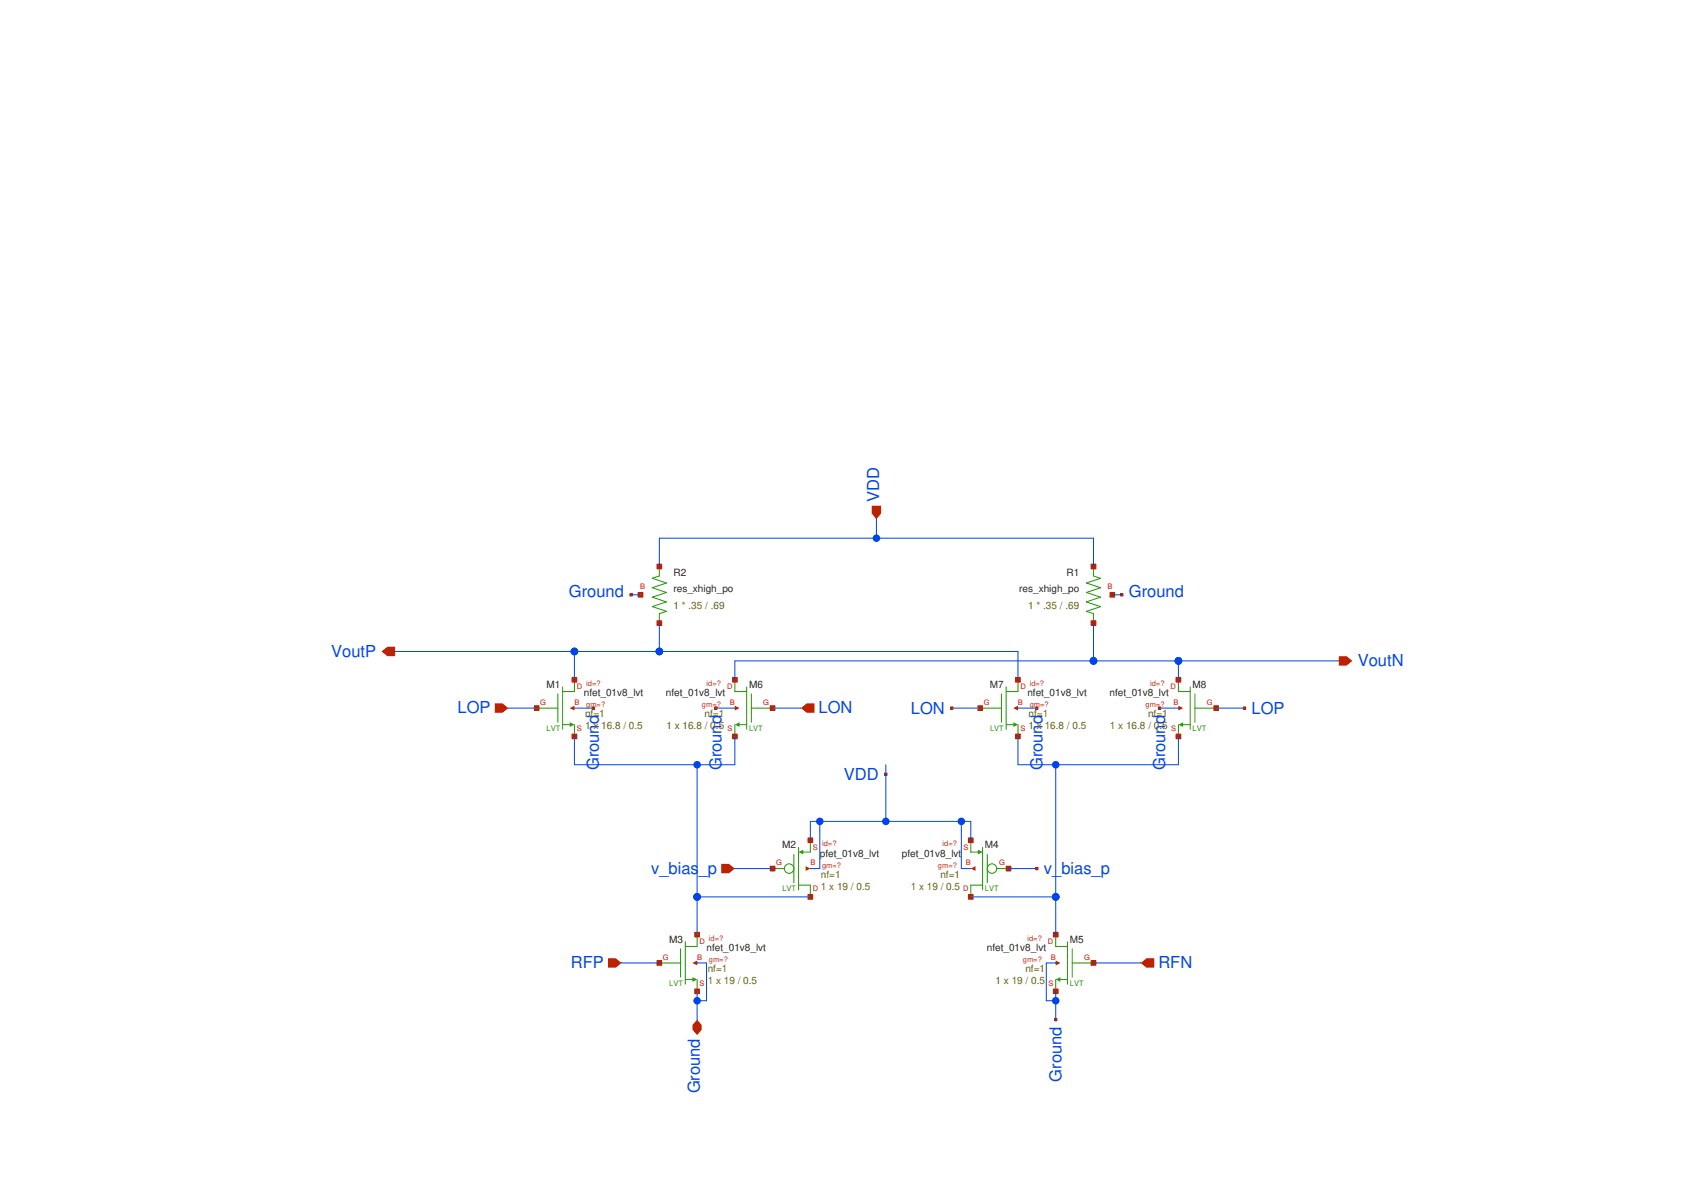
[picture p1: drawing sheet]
<svg xmlns="http://www.w3.org/2000/svg" width="297mm" height="210mm" viewBox="0 0 297 210" stroke-linecap="round" stroke-linejoin="round" font-family="sans-serif">
<path d="M98.2 119.8v7.5M100.2 118.6v2.1h-2M93.7 123.6h3.7M97.4 121.1v4.9M98.2 126.4h1.2M100.2 126.4v2.1" fill="none" stroke="#229800" stroke-width=".17"/>
<path d="M99.4 126l.8 .4-.8 .4z" fill="#229800"/>
<path d="M134.8 151.6h2.1M138.5 149.1v4.9M139.4 147.8v7.5M139.4 154.4h2v2.1M141.4 146.6v2.1h-1.2" fill="none" stroke="#229800" stroke-width=".17"/>
<path d="M139.4 148.7l.8-.4v.8z" fill="#229800"/>
<g fill="none" stroke="#229800" stroke-width=".17">
<path d="M128.2 118.6v2.1h2.1M130.3 119.8v7.5M128.2 126.4v2.1M129.1 126.4h1.2M131.1 123.6h3.7M131.1 121.1v4.9"/>
<circle cx="137.7" cy="151.6" r=".82"/>
</g>
<path d="M128.2 126.4l.9-.4v.8z" fill="#229800"/>
<path d="M175.6 119.8v7.5M177.7 118.6v2.1h-2.1M171.1 123.6h3.7M174.8 121.1v4.9M175.6 126.4h1.2M177.7 126.4v2.1" fill="none" stroke="#229800" stroke-width=".17"/>
<path d="M176.8 126l.9 .4-.9 .4z" fill="#229800"/>
<path d="M205.7 118.6v2.1h2M207.7 119.8v7.5M205.7 126.4v2.1M206.5 126.4h1.2M208.5 123.6h3.7M208.5 121.1v4.9" fill="none" stroke="#229800" stroke-width=".17"/>
<path d="M205.7 126.4l.8-.4v.8z" fill="#229800"/>
<path d="M115.1 168h3.7M118.8 165.6v4.9M119.6 164.3v7.4M119.6 170.9h1.2M121.7 163.1v2h-2.1M121.7 170.9v2.1" fill="none" stroke="#229800" stroke-width=".17"/>
<path d="M120.8 170.5l.9 .4-.9 .4z" fill="#229800"/>
<path d="M169.4 146.6v2.1h1.3M171.5 147.8v7.5M171.5 154.4h-2.1v2.1M172.3 149.1v4.9M174 151.6h2" fill="none" stroke="#229800" stroke-width=".17"/>
<path d="M170.7 148.3l.8 .4-.8 .4z" fill="#229800"/>
<g fill="none" stroke="#229800" stroke-width=".17">
<path d="M184.2 163.1v2h2.1M184.2 170.9v2.1M185.1 170.9h1.2M186.3 164.3v7.4M187.1 168h3.7M187.1 165.6v4.9"/>
<circle cx="173.1" cy="151.6" r=".82"/>
</g>
<path d="M184.2 170.9l.9-.4v.8z" fill="#229800"/>
<path d="M115.1 98.8v1.7l-1.3 .4 2.5 .8-2.5 .9 2.5 .8-2.5 .8 2.5 .8-2.5 .8 2.5 .9-1.2 .4v1.6M190.8 98.8v1.7l1.3 .4-2.5 .8 2.5 .9-2.5 .8 2.5 .8-2.5 .8 2.5 .8-2.5 .9 1.2 .4v1.6" fill="none" stroke="#229800" stroke-width=".17"/>
<path d="M125.9 150.7h1.3l1 .9-1 .8h-1.3z" fill="#ba2200"/>
<path d="M128.2 151.6h.1" fill="none" stroke="#ba2200" stroke-width=".17"/>
<path d="M106.1 167.2h1.4l1 .8-1 .8h-1.4z" fill="#ba2200"/>
<path d="M108.5 168h.1" fill="none" stroke="#ba2200" stroke-width=".17"/>
<path d="M199.1 168l1-.8h1.3v1.6h-1.3z" fill="#ba2200"/>
<path d="M199.1 168h.1" fill="none" stroke="#ba2200" stroke-width=".17"/>
<path d="M86.4 122.7h1.3l1 .9-1 .8h-1.3z" fill="#ba2200"/>
<path d="M88.7 123.6h.1" fill="none" stroke="#ba2200" stroke-width=".17"/>
<path d="M139.8 123.6l1-.9h1.3v1.7h-1.3z" fill="#ba2200"/>
<path d="M139.8 123.6h.1" fill="none" stroke="#ba2200" stroke-width=".17"/>
<path d="M66.6 113.7l1-.9h1.4v1.7h-1.4z" fill="#ba2200"/>
<path d="M69 113.7h.1" fill="none" stroke="#ba2200" stroke-width=".17"/>
<path d="M233.7 114.5h1.3l1 .8-1 .8h-1.3z" fill="#ba2200"/>
<path d="M233.7 115.3h.1" fill="none" stroke="#ba2200" stroke-width=".17"/>
<path d="M121.7 177.9l.8 .9v.9l-.8 .9-.8-.9v-.9z" fill="#ba2200"/>
<path d="M121.7 177.9h.1" fill="none" stroke="#ba2200" stroke-width=".17"/>
<path d="M152.1 88.2h1.7v1.4l-.8 1-.9-1z" fill="#ba2200"/>
<path d="M153 90.6h.1" fill="none" stroke="#ba2200" stroke-width=".17"/>
<path d="M180.7 151.3h.5v.5h-.5z" fill="none" stroke="#ba2200" stroke-width=".17"/>
<g fill="#ba2200">
<path d="M180.7 151.3h.5v.5h-.5z"/>
<path d="M99.4 123.6l.8-.5v.9z"/>
</g>
<path d="M99.8 118.2h.9v.8h-.9z" fill="none" stroke="#ba2200" stroke-width=".17"/>
<path d="M99.8 118.2h.9v.8h-.9z" fill="#ba2200"/>
<path d="M93.2 123.1h.9v.9h-.9z" fill="none" stroke="#ba2200" stroke-width=".17"/>
<path d="M93.2 123.1h.9v.9h-.9z" fill="#ba2200"/>
<path d="M99.8 128.1h.9v.8h-.9z" fill="none" stroke="#ba2200" stroke-width=".17"/>
<path d="M99.8 128.1h.9v.8h-.9z" fill="#ba2200"/>
<path d="M100.2 123.6h.1" fill="none" stroke="#ba2200" stroke-width=".17"/>
<path d="M140.6 151.1l.8 .5-.8 .4z" fill="#ba2200"/>
<path d="M141 156.1h.8v.8h-.8z" fill="none" stroke="#ba2200" stroke-width=".17"/>
<path d="M141 156.1h.8v.8h-.8z" fill="#ba2200"/>
<path d="M134.4 151.1h.8v.9h-.8z" fill="none" stroke="#ba2200" stroke-width=".17"/>
<path d="M134.4 151.1h.8v.9h-.8z" fill="#ba2200"/>
<path d="M141 146.2h.8v.8h-.8z" fill="none" stroke="#ba2200" stroke-width=".17"/>
<path d="M141 146.2h.8v.8h-.8z" fill="#ba2200"/>
<path d="M141.4 151.6h.1" fill="none" stroke="#ba2200" stroke-width=".17"/>
<path d="M128.2 123.1l.9 .5-.9 .4z" fill="#ba2200"/>
<path d="M127.8 118.2h.9v.8h-.9z" fill="none" stroke="#ba2200" stroke-width=".17"/>
<path d="M127.8 118.2h.9v.8h-.9z" fill="#ba2200"/>
<path d="M134.4 123.1h.8v.9h-.8z" fill="none" stroke="#ba2200" stroke-width=".17"/>
<path d="M134.4 123.1h.8v.9h-.8z" fill="#ba2200"/>
<path d="M127.8 128.1h.9v.8h-.9z" fill="none" stroke="#ba2200" stroke-width=".17"/>
<path d="M127.8 128.1h.9v.8h-.9z" fill="#ba2200"/>
<path d="M128.2 123.6h.1" fill="none" stroke="#ba2200" stroke-width=".17"/>
<path d="M154.4 134.9h.4v.4h-.4z" fill="none" stroke="#ba2200" stroke-width=".17"/>
<path d="M154.4 134.9h.4v.4h-.4z" fill="#ba2200"/>
<path d="M184 177.7h.5v.4h-.5z" fill="none" stroke="#ba2200" stroke-width=".17"/>
<path d="M184 177.7h.5v.4h-.5z" fill="#ba2200"/>
<path d="M103.3 123.3h.4v.5h-.4z" fill="none" stroke="#ba2200" stroke-width=".17"/>
<path d="M103.3 123.3h.4v.5h-.4z" fill="#ba2200"/>
<path d="M124.7 123.3h.5v.5h-.5z" fill="none" stroke="#ba2200" stroke-width=".17"/>
<path d="M124.7 123.3h.5v.5h-.5z" fill="#ba2200"/>
<path d="M109.9 103.6h.4v.4h-.4z" fill="none" stroke="#ba2200" stroke-width=".17"/>
<path d="M109.9 103.6h.4v.4h-.4z" fill="#ba2200"/>
<path d="M195.6 103.6h.4v.4h-.4z" fill="none" stroke="#ba2200" stroke-width=".17"/>
<g fill="#ba2200">
<path d="M195.6 103.6h.4v.4h-.4z"/>
<path d="M176.8 123.6l.9-.5v.9z"/>
</g>
<path d="M177.2 118.2h.9v.8h-.9z" fill="none" stroke="#ba2200" stroke-width=".17"/>
<path d="M177.2 118.2h.9v.8h-.9z" fill="#ba2200"/>
<path d="M170.7 123.1h.8v.9h-.8z" fill="none" stroke="#ba2200" stroke-width=".17"/>
<path d="M170.7 123.1h.8v.9h-.8z" fill="#ba2200"/>
<path d="M177.2 128.1h.9v.8h-.9z" fill="none" stroke="#ba2200" stroke-width=".17"/>
<path d="M177.2 128.1h.9v.8h-.9z" fill="#ba2200"/>
<path d="M177.6 123.6h.1" fill="none" stroke="#ba2200" stroke-width=".17"/>
<path d="M205.7 123.1l.8 .5-.8 .4z" fill="#ba2200"/>
<path d="M205.2 118.2h.9v.8h-.9z" fill="none" stroke="#ba2200" stroke-width=".17"/>
<path d="M205.2 118.2h.9v.8h-.9z" fill="#ba2200"/>
<path d="M211.8 123.1h.9v.9h-.9z" fill="none" stroke="#ba2200" stroke-width=".17"/>
<path d="M211.8 123.1h.9v.9h-.9z" fill="#ba2200"/>
<path d="M205.2 128.1h.9v.8h-.9z" fill="none" stroke="#ba2200" stroke-width=".17"/>
<path d="M205.2 128.1h.9v.8h-.9z" fill="#ba2200"/>
<path d="M205.6 123.6h.1" fill="none" stroke="#ba2200" stroke-width=".17"/>
<path d="M180.7 123.3h.5v.5h-.5z" fill="none" stroke="#ba2200" stroke-width=".17"/>
<path d="M180.7 123.3h.5v.5h-.5z" fill="#ba2200"/>
<path d="M202.2 123.3h.4v.5h-.4z" fill="none" stroke="#ba2200" stroke-width=".17"/>
<g fill="#ba2200">
<path d="M202.2 123.3h.4v.5h-.4z"/>
<path d="M120.8 168l.9-.4v.8z"/>
</g>
<path d="M121.2 162.7h.9v.8h-.9z" fill="none" stroke="#ba2200" stroke-width=".17"/>
<path d="M121.2 162.7h.9v.8h-.9z" fill="#ba2200"/>
<path d="M114.7 167.6h.8v.8h-.8z" fill="none" stroke="#ba2200" stroke-width=".17"/>
<path d="M114.7 167.6h.8v.8h-.8z" fill="#ba2200"/>
<path d="M121.2 172.6h.9v.8h-.9z" fill="none" stroke="#ba2200" stroke-width=".17"/>
<path d="M121.2 172.6h.9v.8h-.9z" fill="#ba2200"/>
<path d="M121.6 168h.1" fill="none" stroke="#ba2200" stroke-width=".17"/>
<path d="M169.4 151.6l.8-.5v.9z" fill="#ba2200"/>
<path d="M169 156.1h.8v.8h-.8z" fill="none" stroke="#ba2200" stroke-width=".17"/>
<path d="M169 156.1h.8v.8h-.8z" fill="#ba2200"/>
<path d="M175.6 151.1h.8v.9h-.8z" fill="none" stroke="#ba2200" stroke-width=".17"/>
<path d="M175.6 151.1h.8v.9h-.8z" fill="#ba2200"/>
<path d="M169 146.2h.8v.8h-.8z" fill="none" stroke="#ba2200" stroke-width=".17"/>
<path d="M169 146.2h.8v.8h-.8z" fill="#ba2200"/>
<path d="M169.4 151.6h.1" fill="none" stroke="#ba2200" stroke-width=".17"/>
<path d="M165.9 123.3h.4v.5h-.4z" fill="none" stroke="#ba2200" stroke-width=".17"/>
<path d="M165.9 123.3h.4v.5h-.4z" fill="#ba2200"/>
<path d="M217 123.3h.4v.5h-.4z" fill="none" stroke="#ba2200" stroke-width=".17"/>
<g fill="#ba2200">
<path d="M217 123.3h.4v.5h-.4z"/>
<path d="M184.2 167.6l.9 .4-.9 .4z"/>
</g>
<path d="M183.8 162.7h.9v.8h-.9z" fill="none" stroke="#ba2200" stroke-width=".17"/>
<path d="M183.8 162.7h.9v.8h-.9z" fill="#ba2200"/>
<path d="M190.4 167.6h.8v.8h-.8z" fill="none" stroke="#ba2200" stroke-width=".17"/>
<path d="M190.4 167.6h.8v.8h-.8z" fill="#ba2200"/>
<path d="M183.8 172.6h.9v.8h-.9z" fill="none" stroke="#ba2200" stroke-width=".17"/>
<path d="M183.8 172.6h.9v.8h-.9z" fill="#ba2200"/>
<path d="M184.2 168h.1" fill="none" stroke="#ba2200" stroke-width=".17"/>
<path d="M114.7 108.3h.8v.8h-.8z" fill="none" stroke="#ba2200" stroke-width=".17"/>
<path d="M114.7 108.3h.8v.8h-.8z" fill="#ba2200"/>
<path d="M114.7 98.4h.8v.9h-.8z" fill="none" stroke="#ba2200" stroke-width=".17"/>
<path d="M114.7 98.4h.8v.9h-.8z" fill="#ba2200"/>
<path d="M111.4 103.4h.8v.8h-.8z" fill="none" stroke="#ba2200" stroke-width=".17"/>
<path d="M111.4 103.4h.8v.8h-.8z" fill="#ba2200"/>
<path d="M190.4 108.3h.8v.8h-.8z" fill="none" stroke="#ba2200" stroke-width=".17"/>
<path d="M190.4 108.3h.8v.8h-.8z" fill="#ba2200"/>
<path d="M190.4 98.4h.8v.9h-.8z" fill="none" stroke="#ba2200" stroke-width=".17"/>
<path d="M190.4 98.4h.8v.9h-.8z" fill="#ba2200"/>
<path d="M193.7 103.4h.8v.8h-.8z" fill="none" stroke="#ba2200" stroke-width=".17"/>
<path d="M193.7 103.4h.8v.8h-.8z" fill="#ba2200"/>
<g fill="none" stroke="#0044ed" stroke-width=".17">
<path d="M115.1 98.8v-4.9h75.7v4.9M153 90.6v3.3M69 113.7h108.7v4.9M100.2 113.7v4.9M110.1 103.8h1.7M115.1 108.7v5M190.8 108.7v6.6M194.1 103.8h1.7M205.7 115.3v3.3M233.7 115.3h-105.5v3.3M88.7 123.6h5M100.2 123.6h3.3"/>
<path d="M100.2 128.5v4.9h28v-4.9M121.7 133.4v29.7M125 123.6h3.2M134.8 123.6h5M154.6 133.4v9.9M166.1 123.6h5M177.7 123.6h3.3M177.7 128.5v4.9h28v-4.9M184.2 133.4v29.7M202.4 123.6h3.3M212.2 123.6h5M121.7 156.5h19.7"/>
<path d="M128.2 151.6h6.6M141.4 146.6v-3.3h28v3.3M143.1 143.3v8.3h-1.7M167.8 143.3v8.3h1.6M169.4 156.5h14.8M176 151.6h5M108.5 168h6.6M121.7 173v4.9M121.7 168h1.6v6.6h-1.6M184.2 173v4.9M184.2 168h-1.6v6.6h1.6M190.8 168h8.3"/>
</g>
<g fill="#0044ed">
<path d="M99.8 113.2a.66 .66 0 0 1 .7-.1 .66 .66 0 0 1 .4 .6h-.7h.7a.66 .66 0 0 1-.9 .6 .66 .66 0 0 1-.2-1.1z"/>
<path d="M114.6 113.2a.66 .66 0 0 1 .7-.1 .66 .66 0 0 1 .4 .6h-.6h.6a.66 .66 0 0 1-.9 .6 .66 .66 0 0 1-.2-1.1z"/>
<path d="M121.2 133a.66 .66 0 0 1 .7-.2 .66 .66 0 0 1 .4 .6h-.6h.6a.66 .66 0 0 1-.9 .6 .66 .66 0 0 1-.2-1z"/>
<path d="M121.2 156a.66 .66 0 0 1 .7-.1 .66 .66 0 0 1 .4 .6h-.6h.6a.66 .66 0 0 1-.9 .6 .66 .66 0 0 1-.2-1.1z"/>
<path d="M190.4 114.9a.66 .66 0 0 1 .7-.2 .66 .66 0 0 1 .4 .6h-.7h.7a.66 .66 0 0 1-.9 .6 .66 .66 0 0 1-.2-1z"/>
<path d="M121.2 174.1a.66 .66 0 0 1 .7-.1 .66 .66 0 0 1 .4 .6h-.6h.6a.66 .66 0 0 1-.9 .6 .66 .66 0 0 1-.2-1.1z"/>
<path d="M152.5 93.4a.66 .66 0 0 1 .7-.1 .66 .66 0 0 1 .4 .6h-.6h.6a.66 .66 0 0 1-.9 .6 .66 .66 0 0 1-.2-1.1z"/>
<path d="M183.8 133a.66 .66 0 0 1 .7-.2 .66 .66 0 0 1 .4 .6h-.7h.7a.66 .66 0 0 1-.9 .6 .66 .66 0 0 1-.2-1z"/>
<path d="M183.8 156a.66 .66 0 0 1 .7-.1 .66 .66 0 0 1 .4 .6h-.7h.7a.66 .66 0 0 1-.9 .6 .66 .66 0 0 1-.2-1.1z"/>
<path d="M205.2 114.9a.66 .66 0 0 1 .7-.2 .66 .66 0 0 1 .4 .6h-.6h.6a.66 .66 0 0 1-.9 .6 .66 .66 0 0 1-.2-1z"/>
<path d="M183.8 174.1a.66 .66 0 0 1 .7-.1 .66 .66 0 0 1 .4 .6h-.7h.7a.66 .66 0 0 1-.9 .6 .66 .66 0 0 1-.2-1.1z"/>
<path d="M154.1 142.9a.66 .66 0 0 1 .8-.2 .66 .66 0 0 1 .4 .6h-.7h.7a.66 .66 0 0 1-1 .6 .66 .66 0 0 1-.2-1z"/>
<path d="M142.6 142.9a.66 .66 0 0 1 .7-.2 .66 .66 0 0 1 .4 .6h-.6h.6a.66 .66 0 0 1-.9 .6 .66 .66 0 0 1-.2-1z"/>
<path d="M167.3 142.9a.66 .66 0 0 1 .7-.2 .66 .66 0 0 1 .4 .6h-.6h.6a.66 .66 0 0 1-.9 .6 .66 .66 0 0 1-.2-1z"/>
</g>
<g font-size="2.9" fill="#0044ed">
<text x="153.4" y="87.5" transform="rotate(-90 153.4 87.5)">VDD</text>
<text x="99.3" y="104.1">Ground</text>
<text x="197" y="104.1">Ground</text>
<text x="57.8" y="114.6">VoutP</text>
<text x="237" y="116.2">VoutN</text>
<text x="79.9" y="124.4">LOP</text>
<text x="142.9" y="124.4">LON</text>
<text x="159" y="124.5">LON</text>
<text x="218.4" y="124.5">LOP</text>
<text x="104.5" y="134.4" transform="rotate(-90 104.5 134.4)">Ground</text>
<text x="125.9" y="134.4" transform="rotate(-90 125.9 134.4)">Ground</text>
<text x="147.3" y="136.1">VDD</text>
<text x="181.9" y="134.4" transform="rotate(-90 181.9 134.4)">Ground</text>
<text x="203.4" y="134.4" transform="rotate(-90 203.4 134.4)">Ground</text>
<text x="113.6" y="152.4">v_bias_p</text>
<text x="182.2" y="152.5">v_bias_p</text>
<text x="99.6" y="168.9">RFP</text>
<text x="202.2" y="168.9">RFN</text>
<text x="122.1" y="190.8" transform="rotate(-90 122.1 190.8)">Ground</text>
<text x="185.2" y="188.7" transform="rotate(-90 185.2 188.7)">Ground</text>
</g>
<g font-size="1.7" fill="#222">
<text x="117.5" y="100.5">R2</text>
<text x="186.1" y="100.5">R1</text>
<text x="117.5" y="103.3">res_xhigh_po</text>
<text x="177.9" y="103.3">res_xhigh_po</text>
<text x="95.4" y="120">M1</text>
<text x="101.9" y="121.5">nfet_01v8_lvt</text>
<text x="116.2" y="121.5">nfet_01v8_lvt</text>
<text x="130.7" y="120">M6</text>
<text x="172.8" y="120">M7</text>
<text x="179.3" y="121.5">nfet_01v8_lvt</text>
<text x="193.6" y="121.5">nfet_01v8_lvt</text>
<text x="208.1" y="120">M8</text>
<text x="136.5" y="148">M2</text>
<text x="143.1" y="149.5">pfet_01v8_lvt</text>
<text x="157.4" y="149.5">pfet_01v8_lvt</text>
<text x="171.9" y="148">M4</text>
<text x="116.8" y="164.5">M3</text>
<text x="123.3" y="166">nfet_01v8_lvt</text>
<text x="172.2" y="166">nfet_01v8_lvt</text>
<text x="186.7" y="164.5">M5</text>
</g>
<g font-size="1.7" fill="#660">
<text x="117.5" y="106.2">1 * .35 / .69</text>
<text x="179.4" y="106.2">1 * .35 / .69</text>
<text x="102.1" y="125.2">nf=1</text>
<text x="122.9" y="125.2">nf=1</text>
<text x="179.5" y="125.2">nf=1</text>
<text x="200.4" y="125.2">nf=1</text>
<text x="102.1" y="127.2">1 x 16.8 / 0.5</text>
<text x="116.3" y="127.2">1 x 16.8 / 0.5</text>
<text x="179.5" y="127.2">1 x 16.8 / 0.5</text>
<text x="193.7" y="127.2">1 x 16.8 / 0.5</text>
<text x="143.3" y="155.2">1 x 19 / 0.5</text>
<text x="143.3" y="153.2">nf=1</text>
<text x="158.9" y="155.2">1 x 19 / 0.5</text>
<text x="164.1" y="153.2">nf=1</text>
<text x="123.5" y="171.7">1 x 19 / 0.5</text>
<text x="123.5" y="169.6">nf=1</text>
<text x="173.8" y="171.7">1 x 19 / 0.5</text>
<text x="179" y="169.6">nf=1</text>
</g>
<g font-size="1.3" fill="#fe0000">
<text x="111.7" y="102.8">B</text>
<text x="193.3" y="102.8">B</text>
<text x="94.3" y="123">G</text>
<text x="100.2" y="123">B</text>
<text x="100.7" y="120.2">D</text>
<text x="126.9" y="120.2">D</text>
<text x="127.4" y="123">B</text>
<text x="133.2" y="123">G</text>
<text x="171.7" y="123">G</text>
<text x="177.7" y="123">B</text>
<text x="178.1" y="120.2">D</text>
<text x="204.3" y="120.2">D</text>
<text x="204.8" y="123">B</text>
<text x="210.6" y="123">G</text>
<text x="100.7" y="127.5">S</text>
<text x="127" y="127.5">S</text>
<text x="178.1" y="127.5">S</text>
<text x="204.4" y="127.5">S</text>
<text x="141.8" y="148.2">S</text>
<text x="168.1" y="148.2">S</text>
<text x="135.5" y="151">G</text>
<text x="141.4" y="151">B</text>
<text x="141.8" y="155.5">D</text>
<text x="168.1" y="155.5">D</text>
<text x="168.6" y="151">B</text>
<text x="174.4" y="151">G</text>
<text x="115.7" y="167.4">G</text>
<text x="121.7" y="167.4">B</text>
<text x="122.1" y="164.7">D</text>
<text x="182.9" y="164.7">D</text>
<text x="183.4" y="167.4">B</text>
<text x="189.2" y="167.4">G</text>
<text x="122.1" y="172">S</text>
<text x="183" y="172">S</text>
</g>
<g font-size="1.3" fill="#a92222">
<text x="102.3" y="119.7">id=?</text>
<text x="123.3" y="119.7">id=?</text>
<text x="179.7" y="119.7">id=?</text>
<text x="200.7" y="119.7">id=?</text>
<text x="102.3" y="123.4">gm=?</text>
<text x="122.5" y="123.4">gm=?</text>
<text x="179.7" y="123.4">gm=?</text>
<text x="199.9" y="123.4">gm=?</text>
<text x="143.5" y="147.7">id=?</text>
<text x="164.5" y="147.7">id=?</text>
<text x="143.5" y="151.4">gm=?</text>
<text x="163.7" y="151.4">gm=?</text>
<text x="123.7" y="167.8">gm=?</text>
<text x="123.7" y="164.1">id=?</text>
<text x="178.5" y="167.8">gm=?</text>
<text x="179.3" y="164.1">id=?</text>
</g>
<g font-size="1.3" fill="#229800">
<text x="95.4" y="127.5">LVT</text>
<text x="130.7" y="127.5">LVT</text>
<text x="172.8" y="127.5">LVT</text>
<text x="208.1" y="127.5">LVT</text>
<text x="136.6" y="155.5">LVT</text>
<text x="171.9" y="155.5">LVT</text>
<text x="116.8" y="172">LVT</text>
<text x="186.7" y="172">LVT</text>
</g>
</svg>
